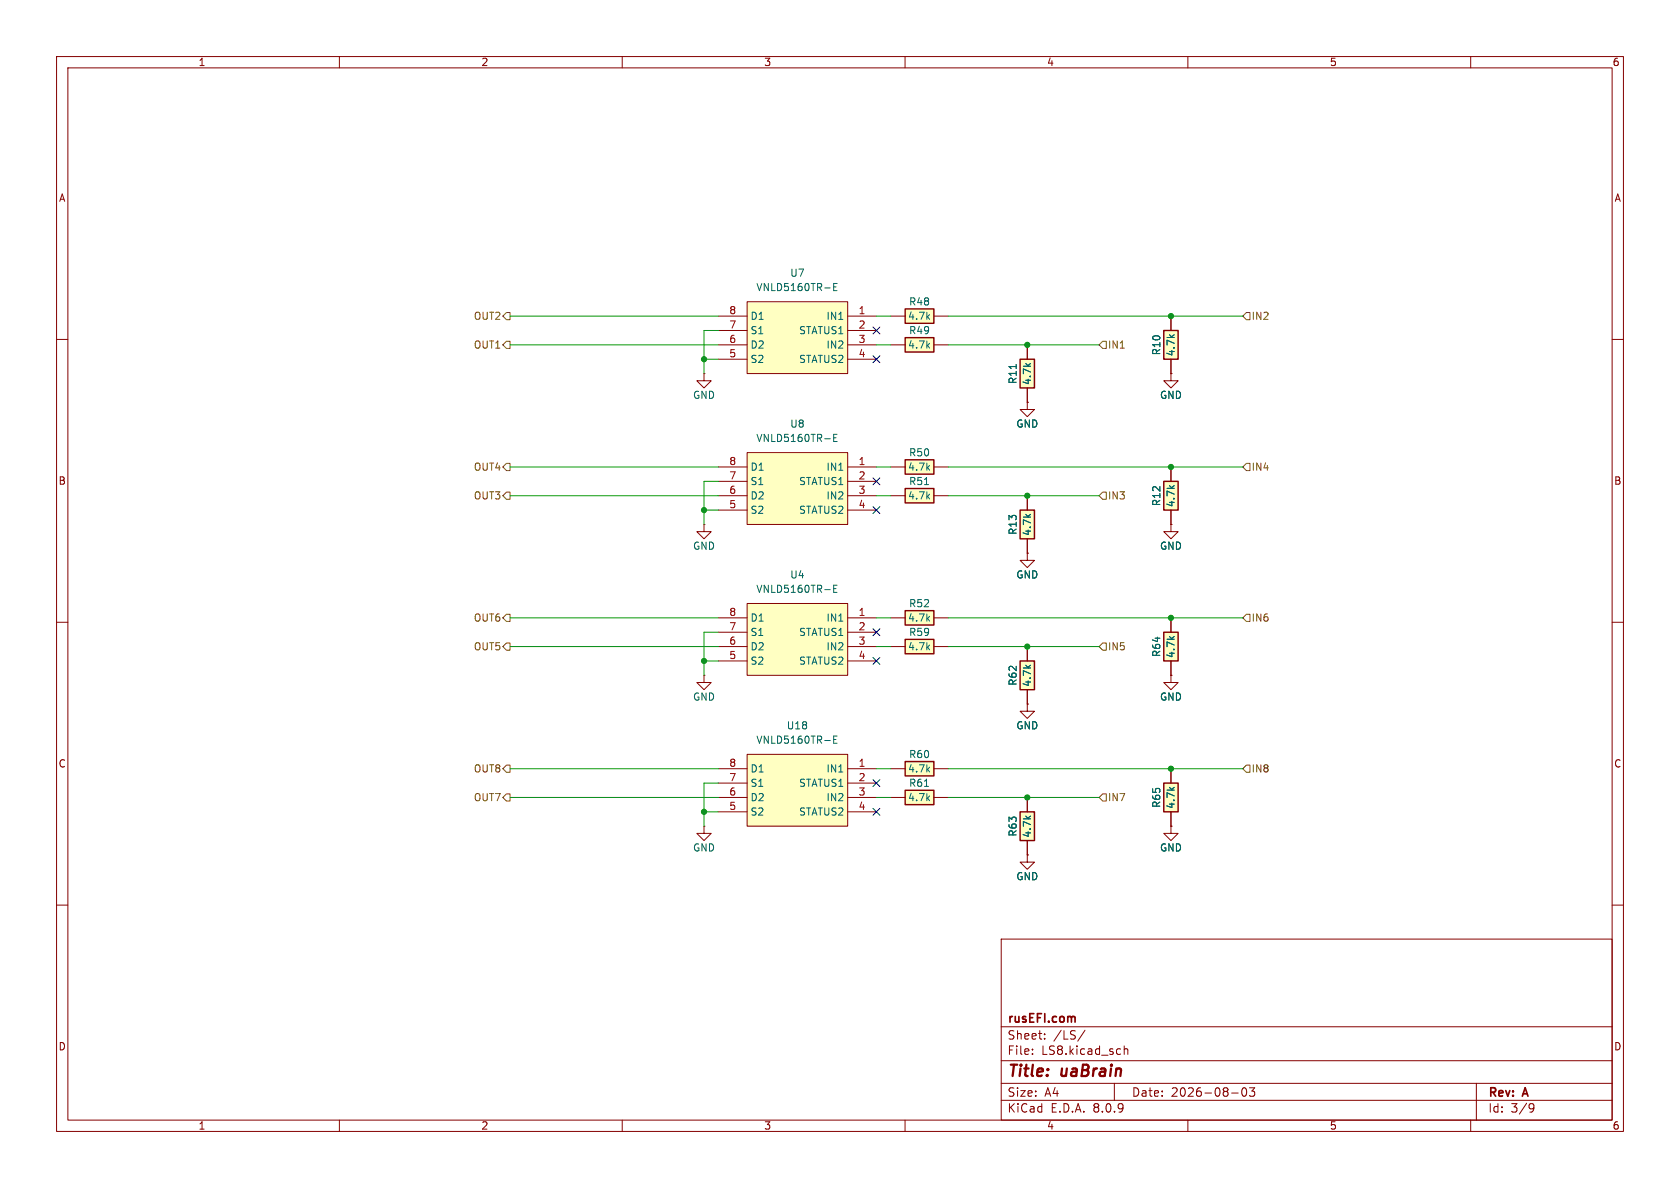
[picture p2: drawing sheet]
<svg xmlns="http://www.w3.org/2000/svg" width="297mm" height="210mm" viewBox="0 0 297 210" stroke-linecap="round" stroke-linejoin="round" font-family="sans-serif">
<g fill="none" stroke="#840000" stroke-width=".18">
<path d="M10 10h277v190h-277zM12 12h273v186h-273zM60 10v2M110 10v2M160 10v2M210 10v2M260 10v2M10 60h2M285 60h2M10 110h2M285 110h2M10 160h2"/>
<path d="M177 166h108v32h-108zM285 160h2M60 198v2M110 198v2M160 198v2M177 194.5h108M177 191.5h108M177 187.5h108M177 181.5h108M182.5 186.3v.1M182.5 185.5v.1M184.7 183.6v.1"/>
<path d="M184.7 182.8v.1M191.8 182.1l-1.3 2M197 191.5v3M198.7 184.9v1.5M198.7 185.5l.3-.1 .3 .1 .1 .9M210 198v2M217.7 193.2h1.2M219.7 192.4l.2-.1a.81 .81 0 0 1 .6 .6 .81 .81 0 0 1-.3 .8l-.2 .1a.81 .81 0 0 1-.3-1.4zM220.9 192.3h.9l-.5 .6 .4 .1v.7l-.2 .1h-.4l-.2-.1M260 198v2M261 191.5v6.5M270.6 195.1l.5 .1a.99 .99 0 0 1-.4 1.4h-.2"/>
<path d="M271.2 195.7l-.3 .3h-.3"/>
</g>
<path d="M189.8 179.7l.3 .2v.8" fill="none" stroke="#840000" stroke-width=".3"/>
<path d="M180.3 63.5h2.6v5.1h-2.6z" fill="#ffffc2"/>
<path d="M180.3 63.5h2.6v5.1h-2.6z" fill="none" stroke="#840000" stroke-width=".25"/>
<path d="M181.6 61v2.5M181.6 68.6v2.5M207 146.1v1.2h-1.3l1.3 1.3 1.3-1.3h-1.3M207 146.1h.1" fill="none" stroke="#840000" stroke-width=".18"/>
<path d="M179.6 64.4v.8" fill="none" stroke="#006464" stroke-width=".18"/>
<path d="M205.7 85.1h2.6v5.1h-2.6z" fill="#ffffc2"/>
<path d="M205.7 85.1h2.6v5.1h-2.6z" fill="none" stroke="#840000" stroke-width=".25"/>
<path d="M207 92.7v1.3h-1.3l1.3 1.3 1.3-1.3h-1.3M207 92.7h.1M207 82.6v2.5M207 90.2v2.5M124.5 146.1v1.2h-1.3l1.3 1.3 1.2-1.3h-1.2M124.5 146.1h.1" fill="none" stroke="#840000" stroke-width=".18"/>
<path d="M180.3 116.8h2.6v5.1h-2.6z" fill="#ffffc2"/>
<path d="M180.3 116.8h2.6v5.1h-2.6z" fill="none" stroke="#840000" stroke-width=".25"/>
<path d="M181.6 114.3v2.5M181.6 121.9v2.6" fill="none" stroke="#840000" stroke-width=".18"/>
<path d="M160 139.7h5.1v2.5h-5.1z" fill="#ffffc2"/>
<path d="M160 139.7h5.1v2.5h-5.1z" fill="none" stroke="#840000" stroke-width=".25"/>
<path d="M181.6 71.1v1.3h-1.3l1.3 1.3 1.3-1.3h-1.3M181.6 71.1h.1M181.6 97.8v1.3h-1.3l1.3 1.2 1.3-1.2h-1.3M181.6 97.8h.1M181.6 124.5v1.2h-1.3l1.3 1.3 1.3-1.3h-1.3M181.6 124.5h.1M157.5 141h2.5M165.1 141h2.5" fill="none" stroke="#840000" stroke-width=".18"/>
<path d="M163.4 139h.8" fill="none" stroke="#006464" stroke-width=".18"/>
<path d="M180.3 143.5h2.6v5.1h-2.6z" fill="#ffffc2"/>
<path d="M180.3 143.5h2.6v5.1h-2.6z" fill="none" stroke="#840000" stroke-width=".25"/>
<path d="M181.6 141v2.5M181.6 148.6v2.5" fill="none" stroke="#840000" stroke-width=".18"/>
<path d="M160 134.6h5.1v2.6h-5.1z" fill="#ffffc2"/>
<path d="M160 134.6h5.1v2.6h-5.1z" fill="none" stroke="#840000" stroke-width=".25"/>
<path d="M157.5 135.9h2.5M165.1 135.9h2.5M181.6 151.1v1.3h-1.3l1.3 1.3 1.3-1.3h-1.3M181.6 151.1h.1" fill="none" stroke="#840000" stroke-width=".18"/>
<path d="M160 54.6h5.1v2.6h-5.1z" fill="#ffffc2"/>
<path d="M160 54.6h5.1v2.6h-5.1z" fill="none" stroke="#840000" stroke-width=".25"/>
<path d="M157.5 55.9h2.5M165.1 55.9h2.5" fill="none" stroke="#840000" stroke-width=".18"/>
<path d="M132.1 133.4h17.8v12.7h-17.8z" fill="#ffffc2"/>
<path d="M127 135.9h5.1M127 138.4h5.1M132.1 133.4h17.8v12.7h-17.8zM149.9 135.9h5M149.9 138.4h5M127 141h5.1M127 143.5h5.1M149.9 141h5M149.9 143.5h5" fill="none" stroke="#840000" stroke-width=".18"/>
<path d="M147.4 130.7h.4M148 130.1h-.6v1.3h.6" fill="none" stroke="#006464" stroke-width=".18"/>
<path d="M160 59.7h5.1v2.5h-5.1z" fill="#ffffc2"/>
<path d="M160 59.7h5.1v2.5h-5.1z" fill="none" stroke="#840000" stroke-width=".25"/>
<path d="M157.5 61h2.5M165.1 61h2.5" fill="none" stroke="#840000" stroke-width=".18"/>
<path d="M132.1 53.3h17.8v12.7h-17.8z" fill="#ffffc2"/>
<path d="M127 55.9h5.1M127 58.4h5.1M132.1 53.3h17.8v12.7h-17.8zM149.9 55.9h5M149.9 58.4h5M127 61h5.1M127 63.5h5.1M149.9 61h5M149.9 63.5h5" fill="none" stroke="#840000" stroke-width=".18"/>
<path d="M147.4 50.7h.4M148 50.1h-.6v1.3h.6" fill="none" stroke="#006464" stroke-width=".18"/>
<path d="M205.7 138.4h2.6v5.1h-2.6z" fill="#ffffc2"/>
<path d="M205.7 138.4h2.6v5.1h-2.6z" fill="none" stroke="#840000" stroke-width=".25"/>
<path d="M124.5 66v1.3h-1.3l1.3 1.3 1.2-1.3h-1.2M124.5 66h.1M207 135.9v2.5M207 143.5v2.6" fill="none" stroke="#840000" stroke-width=".18"/>
<path d="M180.3 90.2h2.6v5.1h-2.6z" fill="#ffffc2"/>
<path d="M180.3 90.2h2.6v5.1h-2.6z" fill="none" stroke="#840000" stroke-width=".25"/>
<path d="M207 66v1.3h-1.3l1.3 1.3 1.3-1.3h-1.3M207 66h.1M181.6 87.6v2.6M181.6 95.3v2.5" fill="none" stroke="#840000" stroke-width=".18"/>
<path d="M205.7 58.4h2.6v5.1h-2.6z" fill="#ffffc2"/>
<path d="M205.7 58.4h2.6v5.1h-2.6z" fill="none" stroke="#840000" stroke-width=".25"/>
<path d="M207 55.9v2.5M207 63.5v2.5M124.5 119.4v1.3h-1.3l1.3 1.2 1.2-1.2h-1.2M124.5 119.4h.1" fill="none" stroke="#840000" stroke-width=".18"/>
<path d="M132.1 106.7h17.8v12.7h-17.8z" fill="#ffffc2"/>
<path d="M127 109.2h5.1M127 111.8h5.1M127 114.3h5.1M127 116.8h5.1M132.1 106.7h17.8v12.7h-17.8zM149.9 109.2h5M149.9 111.8h5M149.9 114.3h5M149.9 116.8h5M207 119.4v1.3h-1.3l1.3 1.2 1.3-1.2h-1.3M207 119.4h.1" fill="none" stroke="#840000" stroke-width=".18"/>
<path d="M147.4 104.1h.4M148 103.4h-.6v1.3h.6" fill="none" stroke="#006464" stroke-width=".18"/>
<path d="M205.7 111.8h2.6v5h-2.6z" fill="#ffffc2"/>
<path d="M205.7 111.8h2.6v5h-2.6z" fill="none" stroke="#840000" stroke-width=".25"/>
<path d="M207 109.2v2.6M207 116.8v2.6" fill="none" stroke="#840000" stroke-width=".18"/>
<path d="M160 86.4h5.1v2.5h-5.1z" fill="#ffffc2"/>
<path d="M160 86.4h5.1v2.5h-5.1z" fill="none" stroke="#840000" stroke-width=".25"/>
<path d="M157.5 87.6h2.5M165.1 87.6h2.5" fill="none" stroke="#840000" stroke-width=".18"/>
<path d="M163.4 85.7h.8" fill="none" stroke="#006464" stroke-width=".18"/>
<path d="M132.1 80h17.8v12.7h-17.8z" fill="#ffffc2"/>
<path d="M127 82.6h5.1M127 85.1h5.1M127 87.6h5.1M127 90.2h5.1M132.1 80h17.8v12.7h-17.8zM149.9 82.6h5M149.9 85.1h5M149.9 87.6h5M149.9 90.2h5" fill="none" stroke="#840000" stroke-width=".18"/>
<path d="M147.4 77.4h.4M148 76.8h-.6v1.2h.6" fill="none" stroke="#006464" stroke-width=".18"/>
<path d="M160 81.3h5.1v2.5h-5.1z" fill="#ffffc2"/>
<path d="M160 81.3h5.1v2.5h-5.1z" fill="none" stroke="#840000" stroke-width=".25"/>
<path d="M157.5 82.6h2.5M165.1 82.6h2.5" fill="none" stroke="#840000" stroke-width=".18"/>
<path d="M160 108h5.1v2.5h-5.1z" fill="#ffffc2"/>
<path d="M160 108h5.1v2.5h-5.1z" fill="none" stroke="#840000" stroke-width=".25"/>
<path d="M124.5 92.7v1.3h-1.3l1.3 1.3 1.2-1.3h-1.2M124.5 92.7h.1M157.5 109.2h2.5M165.1 109.2h2.5" fill="none" stroke="#840000" stroke-width=".18"/>
<path d="M160 113h5.1v2.6h-5.1z" fill="#ffffc2"/>
<path d="M160 113h5.1v2.6h-5.1z" fill="none" stroke="#840000" stroke-width=".25"/>
<g fill="none" stroke="#840000" stroke-width=".18">
<path d="M207 55.9v2.5M181.6 71.1h.1M181.6 61v2.5M181.6 68.6v2.5M207 66h.1M207 63.5v2.5M181.6 97.8h.1M181.6 87.6v2.6M181.6 95.3v2.5M207 92.7h.1M207 82.6v2.5M207 90.2v2.5"/>
<path d="M157.5 114.3h2.5M165.1 114.3h2.5M181.6 114.3v2.5M207 119.4h.1M207 109.2v2.6M207 116.8v2.6M181.6 124.5h.1M181.6 121.9v2.6M207 135.9v2.5M181.6 151.1h.1M181.6 141v2.5M181.6 148.6v2.5"/>
<path d="M207 146.1h.1M207 143.5v2.6"/>
</g>
<g fill="none" stroke="#725600" stroke-width=".18">
<path d="M89.5 55.2h.7v1.3h-.7l-.6-.6zM220.3 55.2h.7v1.3h-.7l-.6-.6zM89.5 60.3h.7v1.3h-.7l-.6-.6zM194.9 60.3h.7v1.3h-.7l-.6-.6zM88.9 82.6l.6-.7h.7v1.3h-.7zM89.5 87h.7v1.3h-.7l-.6-.7zM194.9 87h.7v1.3h-.7l-.6-.7zM220.3 81.9h.7v1.3h-.7l-.6-.6zM89.5 113.7h.7v1.2h-.7l-.6-.6zM89.5 108.6h.7v1.3h-.7l-.6-.7zM194.9 113.7h.7v1.2h-.7l-.6-.6zM220.3 108.6h.7v1.3h-.7l-.6-.7z"/>
<path d="M88.9 135.9l.6-.6h.7v1.2h-.7zM220.3 135.3h.7v1.2h-.7l-.6-.6zM88.9 141l.6-.7h.7v1.3h-.7zM194.9 140.3h.7v1.3h-.7l-.6-.6z"/>
</g>
<g fill="none" stroke="#009600" stroke-width=".18">
<path d="M90.2 55.9h36.8M127 58.4h-2.5v7.6M154.9 55.9h2.6M167.6 55.9h52.1M90.2 61h36.8M124.5 63.5h2.5M154.9 61h2.6M167.6 61h26.7M90.2 82.6h36.8M90.2 87.6h36.8M124.5 90.2h2.5M127 85.1h-2.5v7.6"/>
<path d="M154.9 82.6h2.6M154.9 87.6h2.6M167.6 82.6h52.1M167.6 87.6h26.7M90.2 114.3h36.8M90.2 109.2h36.8M124.5 116.8h2.5M127 111.8h-2.5v7.6M154.9 114.3h2.6M154.9 109.2h2.6M167.6 114.3h26.7M167.6 109.2h52.1"/>
<path d="M90.2 135.9h36.8M127 138.4h-2.5v7.7M154.9 135.9h2.6M167.6 135.9h52.1M90.2 141h36.8M124.5 143.5h2.5M154.9 141h2.6M167.6 141h26.7"/>
</g>
<g fill="none" stroke="#000084" stroke-width=".18">
<path d="M154.3 57.8l1.2 1.2M155.5 57.8l-1.2 1.2M154.3 62.9l1.2 1.2M155.5 62.9l-1.2 1.2M154.3 89.6l1.2 1.2M154.3 84.5l1.2 1.2M155.5 89.6l-1.2 1.2M155.5 84.5l-1.2 1.2M154.3 111.2l1.2 1.2M154.3 116.2l1.2 1.2M155.5 111.2l-1.2 1.2M155.5 116.2l-1.2 1.2"/>
<path d="M154.3 137.8l1.2 1.2M155.5 137.8l-1.2 1.2M154.3 142.9l1.2 1.2M155.5 142.9l-1.2 1.2"/>
</g>
<path d="M179.6 64.4v.8" fill="none" stroke="#006464" stroke-width=".18"/>
<g fill="#009600" stroke="#009600" stroke-width=".18">
<circle cx="207" cy="55.9" r=".46"/>
<circle cx="207" cy="82.6" r=".46"/>
<circle cx="181.6" cy="87.6" r=".46"/>
<circle cx="181.6" cy="61" r=".46"/>
<circle cx="124.5" cy="90.2" r=".46"/>
<circle cx="124.5" cy="143.5" r=".46"/>
<circle cx="124.5" cy="63.5" r=".46"/>
<circle cx="124.5" cy="116.8" r=".46"/>
<circle cx="207" cy="135.9" r=".46"/>
<circle cx="181.6" cy="114.3" r=".46"/>
<circle cx="207" cy="109.2" r=".46"/>
<circle cx="181.6" cy="141" r=".46"/>
</g>
<g font-size="2.8" fill="#840000">
<text x="178" y="190.9">Title:</text>
<text x="187.7" y="190.9">uaBrain</text>
</g>
<g font-size="2.1" fill="#840000">
<text x="178" y="184">Sheet:</text>
<text x="178" y="181.2">rusEFI.com</text>
<text x="186.2" y="184">/LS/</text>
<text x="178" y="186.7">File:</text>
<text x="184.1" y="186.7">LS8.kicad_sch</text>
<text x="178" y="196.9">KiCad</text>
<text x="178" y="194.1">Size:</text>
<text x="184.7" y="194.1">A4</text>
<text x="185.7" y="196.9">E.D.A.</text>
<text x="193.3" y="196.9">8.0.9</text>
<text x="200" y="194.1">Date:</text>
<text x="207" y="194.1">2026-08-03</text>
<text x="263" y="194.3">Rev:</text>
<text x="263" y="196.9">Id:</text>
<text x="267.1" y="196.9">3/9</text>
<text x="269.4" y="194.3">A</text>
</g>
<g font-size="1.8" fill="#840000">
<text x="35" y="11.9">1</text>
<text x="85" y="11.9">2</text>
<text x="135" y="11.9">3</text>
<text x="185" y="11.9">4</text>
<text x="235" y="11.9">5</text>
<text x="285" y="11.9">6</text>
<text x="10.3" y="35.9">A</text>
<text x="285.3" y="35.9">A</text>
<text x="10.3" y="85.9">B</text>
<text x="285.3" y="85.9">B</text>
<text x="10.3" y="135.9">C</text>
<text x="285.3" y="135.9">C</text>
<text x="10.3" y="185.9">D</text>
<text x="285.3" y="185.9">D</text>
<text x="35" y="199.9">1</text>
<text x="85" y="199.9">2</text>
<text x="135" y="199.9">3</text>
<text x="185" y="199.9">4</text>
<text x="235" y="199.9">5</text>
<text x="285" y="199.9">6</text>
</g>
<g font-size="1.8" fill="#006464">
<text x="133.6" y="51.7">VNLD5160TR-E</text>
<text x="139.6" y="49.1">U7</text>
<text x="132.6" y="59.3">S1</text>
<text x="132.6" y="56.7">D1</text>
<text x="141.2" y="59.3">STATUS1</text>
<text x="146" y="56.7">IN1</text>
<text x="160.4" y="56.7">4.7k</text>
<text x="160.6" y="54.2">R48</text>
<text x="160.6" y="59.3">R49</text>
<text x="132.6" y="64.4">S2</text>
<text x="132.6" y="61.8">D2</text>
<text x="141.2" y="64.4">STATUS2</text>
<text x="146" y="61.8">IN2</text>
<text x="160.4" y="61.8">4.7k</text>
<text x="205.3" y="62.9" transform="rotate(-90 205.3 62.9)">R10</text>
<text x="207.9" y="63.1" transform="rotate(-90 207.9 63.1)">4.7k</text>
<text x="122.4" y="70.7">GND</text>
<text x="179.9" y="68" transform="rotate(-90 179.9 68)">R11</text>
<text x="182.5" y="68.2" transform="rotate(-90 182.5 68.2)">4.7k</text>
<text x="205" y="70.7">GND</text>
<text x="139.6" y="75.8">U8</text>
<text x="179.6" y="75.8">GND</text>
<text x="132.6" y="83.4">D1</text>
<text x="133.6" y="78.3">VNLD5160TR-E</text>
<text x="146" y="83.4">IN1</text>
<text x="160.4" y="83.4">4.7k</text>
<text x="160.6" y="80.9">R50</text>
<text x="132.6" y="88.5">D2</text>
<text x="132.6" y="86">S1</text>
<text x="141.2" y="86">STATUS1</text>
<text x="146" y="88.5">IN2</text>
<text x="160.4" y="88.5">4.7k</text>
<text x="160.6" y="86">R51</text>
<text x="205.3" y="89.6" transform="rotate(-90 205.3 89.6)">R12</text>
<text x="207.9" y="89.8" transform="rotate(-90 207.9 89.8)">4.7k</text>
<text x="132.6" y="91">S2</text>
<text x="141.2" y="91">STATUS2</text>
<text x="179.9" y="94.7" transform="rotate(-90 179.9 94.7)">R13</text>
<text x="182.5" y="94.8" transform="rotate(-90 182.5 94.8)">4.7k</text>
<text x="122.4" y="97.4">GND</text>
<text x="205" y="97.4">GND</text>
<text x="133.6" y="105">VNLD5160TR-E</text>
<text x="139.6" y="102.5">U4</text>
<text x="160.6" y="107.5">R52</text>
<text x="179.6" y="102.5">GND</text>
<text x="132.6" y="112.6">S1</text>
<text x="132.6" y="110.1">D1</text>
<text x="141.2" y="112.6">STATUS1</text>
<text x="146" y="110.1">IN1</text>
<text x="160.4" y="110.1">4.7k</text>
<text x="160.6" y="112.6">R59</text>
<text x="132.6" y="117.7">S2</text>
<text x="132.6" y="115.2">D2</text>
<text x="141.2" y="117.7">STATUS2</text>
<text x="146" y="115.2">IN2</text>
<text x="160.4" y="115.2">4.7k</text>
<text x="205.3" y="116.2" transform="rotate(-90 205.3 116.2)">R64</text>
<text x="207.9" y="116.4" transform="rotate(-90 207.9 116.4)">4.7k</text>
<text x="122.4" y="124.1">GND</text>
<text x="179.9" y="121.3" transform="rotate(-90 179.9 121.3)">R62</text>
<text x="182.5" y="121.5" transform="rotate(-90 182.5 121.5)">4.7k</text>
<text x="205" y="124.1">GND</text>
<text x="133.6" y="131.7">VNLD5160TR-E</text>
<text x="139" y="129.1">U18</text>
<text x="179.6" y="129.1">GND</text>
<text x="132.6" y="136.8">D1</text>
<text x="146" y="136.8">IN1</text>
<text x="160.4" y="136.8">4.7k</text>
<text x="160.6" y="134.2">R60</text>
<text x="132.6" y="141.8">D2</text>
<text x="132.6" y="139.3">S1</text>
<text x="141.2" y="139.3">STATUS1</text>
<text x="146" y="141.8">IN2</text>
<text x="160.4" y="141.8">4.7k</text>
<text x="160.6" y="139.3">R61</text>
<text x="205.3" y="142.9" transform="rotate(-90 205.3 142.9)">R65</text>
<text x="207.9" y="143.1" transform="rotate(-90 207.9 143.1)">4.7k</text>
<text x="132.6" y="144.4">S2</text>
<text x="141.2" y="144.4">STATUS2</text>
<text x="179.9" y="148" transform="rotate(-90 179.9 148)">R63</text>
<text x="182.5" y="148.2" transform="rotate(-90 182.5 148.2)">4.7k</text>
<text x="122.4" y="150.7">GND</text>
<text x="179.6" y="155.8">GND</text>
<text x="205" y="150.7">GND</text>
</g>
<g font-size="1.8" fill="#725600">
<text x="83.7" y="56.7">OUT2</text>
<text x="221.2" y="56.7">IN2</text>
<text x="83.7" y="61.8">OUT1</text>
<text x="195.8" y="61.8">IN1</text>
<text x="83.7" y="83.4">OUT4</text>
<text x="221.2" y="83.4">IN4</text>
<text x="83.7" y="88.5">OUT3</text>
<text x="195.8" y="88.5">IN3</text>
<text x="83.7" y="110.1">OUT6</text>
<text x="221.2" y="110.1">IN6</text>
<text x="83.7" y="115.2">OUT5</text>
<text x="195.8" y="115.2">IN5</text>
<text x="83.7" y="136.8">OUT8</text>
<text x="221.2" y="136.8">IN8</text>
<text x="83.7" y="141.8">OUT7</text>
<text x="195.8" y="141.8">IN7</text>
</g>
<g font-size="1.8" fill="#a90000">
<text x="128.8" y="58.2">7</text>
<text x="128.8" y="55.6">8</text>
<text x="151.7" y="55.6">1</text>
<text x="151.7" y="58.2">2</text>
<text x="128.8" y="63.2">5</text>
<text x="128.8" y="60.7">6</text>
<text x="151.7" y="60.7">3</text>
<text x="151.7" y="63.2">4</text>
<text x="128.8" y="82.3">8</text>
<text x="151.7" y="82.3">1</text>
<text x="128.8" y="89.9">5</text>
<text x="128.8" y="87.4">6</text>
<text x="128.8" y="84.8">7</text>
<text x="151.7" y="84.8">2</text>
<text x="151.7" y="87.4">3</text>
<text x="151.7" y="89.9">4</text>
<text x="128.8" y="111.5">7</text>
<text x="128.8" y="109">8</text>
<text x="151.7" y="109">1</text>
<text x="151.7" y="111.5">2</text>
<text x="128.8" y="116.6">5</text>
<text x="128.8" y="114">6</text>
<text x="151.7" y="114">3</text>
<text x="151.7" y="116.6">4</text>
<text x="128.8" y="135.6">8</text>
<text x="151.7" y="135.6">1</text>
<text x="128.8" y="143.3">5</text>
<text x="128.8" y="140.7">6</text>
<text x="128.8" y="138.2">7</text>
<text x="151.7" y="138.2">2</text>
<text x="151.7" y="140.7">3</text>
<text x="151.7" y="143.3">4</text>
</g>
</svg>
